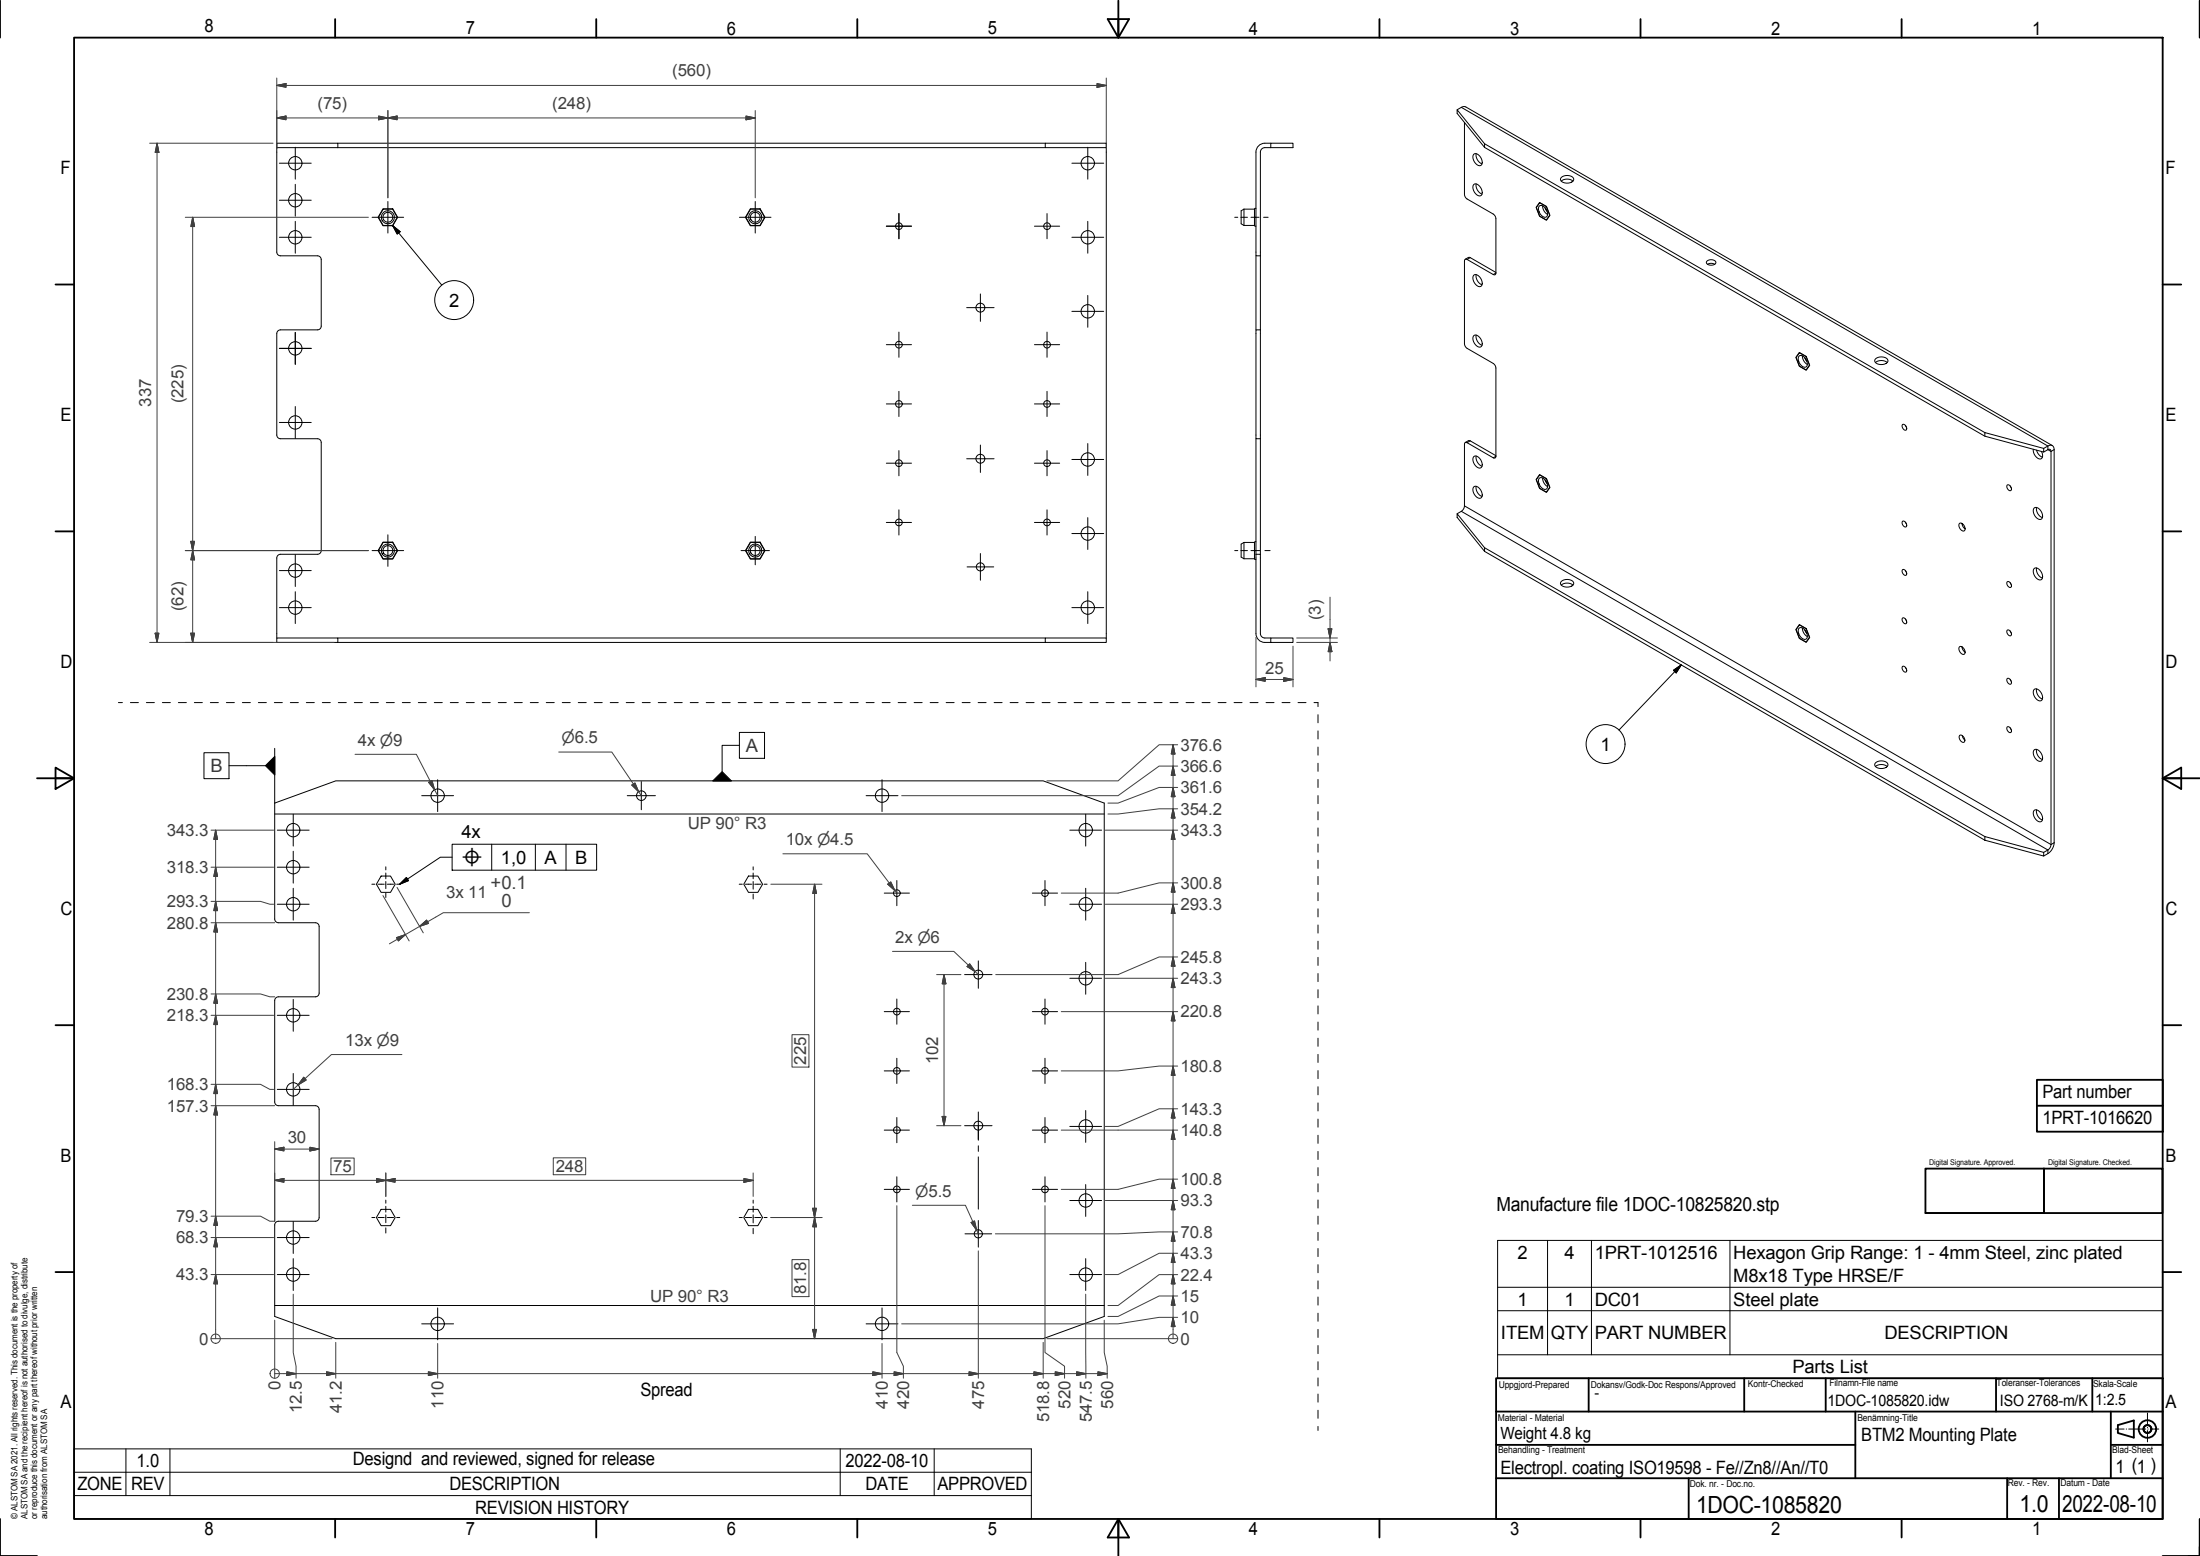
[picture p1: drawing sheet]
<svg xmlns="http://www.w3.org/2000/svg" width="594mm" height="420mm" viewBox="0 0 594 420" stroke-linecap="round" stroke-linejoin="round" font-family="sans-serif">
<!-- layer: Visible Edges(Bombardier_ISO) -->
<g fill="none" stroke="#000" stroke-width=".27">
<path d="M74.7 39.9v28.2a1 1 0 0 0 1 1h10a1 1 0 0 1 1 1v18a1 1 0 0 1-1 1h-10a1 1 0 0 0-1 1v27.4a1 1 0 0 0 1 1h10a1 1 0 0 1 1 1v29.2a1 1 0 0 1-1 1h-10a1 1 0 0 0-1 1v21.6M74.7 39.9v-1.2h16.5v1.2M74.7 39.9h207.6M91.2 38.7h191.1M282.3 38.7h16.4v1.2h-16.4zM298.7 39.9v132.4M343.2 38.7a3.5 3.5 0 0 0-3.5 .9l-.5 1.5v28h1.1M343.2 39.9v-1.2h6v1.2h-7.6a1.2 1.2 0 0 0-1.3 1.2v28M393.5 29.6a2.74 2.74 0 0 1 2.1-.8l158.6 91.5M393.5 29.6l7.4 9.2v1l-7.4-9.2zM395.5 33.1v19.7l.7 .9 7 4.1 .5 .5 .2 .7v15l-.2 .2-.5-.1-7-4-.5-.1-.2 .5v22.7l.7 .9 7 4 .7 .9v24.2l-.2 .5-.5-.1-7-4.1h-.5l-.2 .2v16.9l-.2 .7a2.94 2.94 0 0 1-1.8 1.4M400.9 39.8l135.1 78"/>
<path d="M400.9 38.8l135.1 78M103.4 56.4h2.7l1.3 2.3-1.3 2.3h-2.7l-1.3-2.3zM103.5 56.5h2.5l1.3 2.2-1.3 2.2h-2.5l-1.3-2.2zM202.6 56.4h2.7l1.3 2.3-1.3 2.3h-2.7l-1.3-2.3zM202.7 56.5h2.5l1.3 2.2-1.3 2.2h-2.5l-1.3-2.2zM335.9 56.5l-.7 .4v3.5l.7 .5M335.9 56.5v4.4M335.9 56.5h2.9M338.8 56.5v2.2M339.2 58.7h-.4v2.2M339.2 56.3h-.3l-.1 .2M397.9 49.9a1.31 1.31 0 0 1 1.9 .8l.3 .4a1.02 1.02 0 0 1 .2 1.2 1.02 1.02 0 0 1-1.1 .5 2.39 2.39 0 0 1-1.3-2.9z"/>
<path d="M397.9 41.7a1.31 1.31 0 0 1 1.9 .8l.3 .4a1.02 1.02 0 0 1 .2 1.2 1.02 1.02 0 0 1-1.1 .6 2.41 2.41 0 0 1-1.3-3zM398.6 41.5a2.57 2.57 0 0 0 1.6 2.7M398.6 49.7a2.57 2.57 0 0 0 1.6 2.7M415.7 55.6a1.95 1.95 0 0 1 2.2 2.1 .81 .81 0 0 1-.4 .9 .81 .81 0 0 1-1-.2l-.9-1.2a1.43 1.43 0 0 1 .1-1.6zM415.7 54.7l1.9 1 .9 2.5-.9 1.3-1.9-1.1-.9-2.4zM415.8 54.8l1.8 1 .9 2.3-.9 1.3-1.8-1-.9-2.4zM416.6 55.6l.3 1.3 1 1M417.2 56.1l.6 1M417.3 56.2l.5 .8M421.6 48.9a2.56 2.56 0 0 1 3.2 0M421.6 47.9a2.31 2.31 0 0 1 3.4 .4 2.06 2.06 0 0 1-3.3 .7 .69 .69 0 0 1-.1-1.1zM335.9 60.9h2.9"/>
<path d="M338.8 60.9l.4 .2M339.2 69.1v20M340.3 69.1v20M395.7 70l.8-.5 .5 .1 6.9 4M397.9 74.4a1.31 1.31 0 0 1 1.9 .7l.3 .5a1.02 1.02 0 0 1 .2 1.2 1.02 1.02 0 0 1-1.1 .5 2.41 2.41 0 0 1-1.3-2.9zM398.6 74.2a2.57 2.57 0 0 0 1.6 2.7M460.9 70.6a1.53 1.53 0 0 1 2.5 .3 1.5 1.5 0 0 1-2.6-.1zM461.1 71.4l.7-.3 1.3 .3M340.3 89.1h-1.1v29.4h1.1M340.3 89.1v29.4M397.9 90.7a1.31 1.31 0 0 1 1.9 .8l.3 .4a1.02 1.02 0 0 1 .2 1.2 1.02 1.02 0 0 1-1.1 .6 2.41 2.41 0 0 1-1.3-3zM398.6 90.5a2.57 2.57 0 0 0 1.6 2.7"/>
<path d="M485.8 96.1a1.93 1.93 0 0 1 2.3 2.1 .81 .81 0 0 1-.5 .9 .81 .81 0 0 1-1-.2l-.9-1.2a1.46 1.46 0 0 1 .1-1.6zM485.9 95.2l1.8 1 1 2.4-1 1.4-1.8-1.1-1-2.4zM485.9 95.3l1.8 1 .9 2.3-.9 1.3-1.8-1.1-.9-2.3zM486.7 96.1l.4 1.3 1 1M487.4 96.6l.5 1M487.4 96.7l.5 .8M506.4 96.9a2.3 2.3 0 0 1 3.4 .4 2.06 2.06 0 0 1-3.2 .7 .71 .71 0 0 1-.2-1.1zM506.4 97.9a2.56 2.56 0 0 1 3.2 0M339.2 118.5v31.2M340.3 118.5v31.2M395.7 119.5l.8-.5h.5l6.9 4M513.7 114.6a.99 .99 0 0 1 1 .5 .99 .99 0 0 1 0 1.1 1.08 1.08 0 0 1-1-1.6z"/>
<path d="M514.5 114.9l.3 .5M536 116.8l15.9 4.3v1l-15.9-4.3zM393.5 138.7l7.4 9.2v1l-7.4-9.2zM397.9 131.5a1.31 1.31 0 0 1 1.9 .8l.3 .4a1.02 1.02 0 0 1 .2 1.2 1.02 1.02 0 0 1-1.1 .6 2.39 2.39 0 0 1-1.3-3zM397.9 123.3a1.31 1.31 0 0 1 1.9 .8l.3 .5a1.02 1.02 0 0 1 .2 1.2 1.02 1.02 0 0 1-1.1 .5 2.41 2.41 0 0 1-1.3-3zM398.6 123.1a2.57 2.57 0 0 0 1.6 2.8M398.6 131.3a2.57 2.57 0 0 0 1.6 2.8M415.7 129.1a1.95 1.95 0 0 1 2.2 2.1 .81 .81 0 0 1-.4 .9 .81 .81 0 0 1-1-.2l-.9-1.2a1.41 1.41 0 0 1 .1-1.6zM415.7 128.2l1.9 1 .9 2.4-.9 1.4-1.9-1.1-.9-2.4zM415.8 128.2l1.8 1.1 .9 2.3-.9 1.3-1.8-1.1-.9-2.3zM416.6 129.1l.3 1.3 1 1M417.2 129.6l.6 1"/>
<path d="M417.3 129.7l.5 .8M542 131a.99 .99 0 0 1 1 .4 .99 .99 0 0 1 0 1.1 1.08 1.08 0 0 1-1-1.5zM542.8 131.2l.3 .5M549.1 121.3a2.43 2.43 0 0 0 1.9 2.7 1.29 1.29 0 0 0 .3-2.1M549.2 137.2a1.31 1.31 0 0 1 1.9 .8l.3 .5a1.02 1.02 0 0 1 .2 1.2 1.02 1.02 0 0 1-1.1 .5 2.39 2.39 0 0 1-1.3-3zM549.9 121.5l.7 1.3 .9 .6M549.9 137a2.57 2.57 0 0 0 1.6 2.8M551.9 121.1a2.63 2.63 0 0 1 2.2-.9 1.13 1.13 0 0 1 .6 1.2v106.2a4.1 4.1 0 0 1-2.8 3.6M551.9 122.1l1.1-.7a.52 .52 0 0 1 .6 0 .52 .52 0 0 1 .2 .5v106.1l-.1 .7a2.89 2.89 0 0 1-1.8 1.5M103.4 146.4h2.7l1.3 2.3-1.3 2.3h-2.7l-1.3-2.3zM103.5 146.5h2.5l1.3 2.2-1.3 2.2h-2.5l-1.3-2.2zM202.6 146.4h2.7l1.3 2.3-1.3 2.3h-2.7l-1.3-2.3z"/>
<path d="M202.7 146.5h2.5l1.3 2.2-1.3 2.2h-2.5l-1.3-2.2zM335.9 146.5l-.7 .4v3.5l.7 .5M335.9 146.5v4.4M335.9 146.5h2.9M335.9 150.9h2.9M338.8 150.9l.4 .2M338.8 146.5v2.2M339.2 149.7h1.1v21.4a1.2 1.2 0 0 0 1.3 1.2h1.6M339.2 149.7v21.4a2.4 2.4 0 0 0 2.4 2.4h1.6M339.2 148.7h-.4v2.2M339.2 146.3h-.3l-.1 .2M400.9 147.9l135.1 78"/>
<path d="M400.9 148.9l135.1 78M421.6 158a2.6 2.6 0 0 1 3.2 0M421.6 157a2.31 2.31 0 0 1 3.4 .4 2.06 2.06 0 0 1-3.3 .7 .69 .69 0 0 1-.1-1.1zM513.7 140.8a.99 .99 0 0 1 1 .4 .99 .99 0 0 1 0 1.1 1.08 1.08 0 0 1-1-1.5zM513.7 153.8a.98 .98 0 0 1 1 .5 .98 .98 0 0 1 0 1.1 1.08 1.08 0 0 1-1-1.6zM514.5 141l.3 .5M514.5 154.1l.3 .5M529.8 141.3l.4 1 .5 .5-.2 .5a1.36 1.36 0 0 1-1.3-2 1.32 1.32 0 0 1 1.5 1.5M542 157.1a.99 .99 0 0 1 1 .5 .99 .99 0 0 1 0 1l-.5-.1-.5-.5zM542.8 157.3l.3 .5M549.2 153.6a1.31 1.31 0 0 1 1.9 .7l.3 .5a1.02 1.02 0 0 1 .2 1.2 1.02 1.02 0 0 1-1.1 .5 2.39 2.39 0 0 1-1.3-2.9zM549.9 153.4a2.57 2.57 0 0 0 1.6 2.7"/>
<path d="M74.7 172.3h16.5v1.2h-16.5zM91.2 172.3h191.1M91.2 173.5h191.1M282.3 172.3h16.4v1.2h-16.4zM343.2 172.3h6v1.2h-6zM485.8 169.6a1.94 1.94 0 0 1 2.3 2.1 .8 .8 0 0 1-.5 .9 .8 .8 0 0 1-1-.2l-.9-1.2a1.46 1.46 0 0 1 .1-1.6zM485.9 168.7l1.8 1 1 2.4-1 1.4-1.8-1.1-1-2.4zM485.9 168.7l1.8 1.1 .9 2.3-.9 1.3-1.8-1.1-.9-2.3zM486.7 169.6l.4 1.3 1 1M487.4 170.1l.5 1M487.4 170.2l.5 .8M513.7 166.9a.98 .98 0 0 1 1 .5 .98 .98 0 0 1 0 1 1.08 1.08 0 0 1-1-1.5z"/>
<path d="M513.7 180a.99 .99 0 0 1 1 .4 .99 .99 0 0 1 0 1.1 1.08 1.08 0 0 1-1-1.5zM514.5 167.1l.3 .5M529.8 174.6l.2 .7 .7 .8-.2 .5a1.36 1.36 0 0 1-1.3-2 1.32 1.32 0 0 1 1.5 1.5M542 170.2a.98 .98 0 0 1 1 .4 .98 .98 0 0 1 0 1.1 1.08 1.08 0 0 1-1-1.5zM542.8 170.4l.3 .5M514.5 180.2l.3 .5M529.1 198.6a1.18 1.18 0 0 1 1.3 .5 1.18 1.18 0 0 1 0 1.3 1.3 1.3 0 0 1-1.3-1.8zM529.9 198.6l.2 .7 .5 .5M542 183.2a.98 .98 0 0 1 1 .5 .98 .98 0 0 1 0 1.1l-.5-.2-.5-.5zM542 196.3a.99 .99 0 0 1 1 .4 .99 .99 0 0 1 0 1.1 1.08 1.08 0 0 1-1-1.5zM542.8 183.5l.3 .5M542.8 196.5l.3 .5"/>
<path d="M549.2 186.2a1.31 1.31 0 0 1 1.9 .8l.3 .5a1.02 1.02 0 0 1 .2 1.2 1.02 1.02 0 0 1-1.1 .5 2.39 2.39 0 0 1-1.3-3zM549.9 186a2.57 2.57 0 0 0 1.6 2.8M74.2 216.9l16.5-6h191l16.5 6v138.6l-16.5 6h-191l-16.5-6v-24.7a1 1 0 0 1 1-1h10a1 1 0 0 0 1-1v-29.2a1 1 0 0 0-1-1h-10a1 1 0 0 1-1-1v-27.4a1 1 0 0 1 1-1h10a1 1 0 0 0 1-1v-18a1 1 0 0 0-1-1h-10a1 1 0 0 1-1-1zM506.4 206a2.3 2.3 0 0 1 3.4 .4 2.06 2.06 0 0 1-3.2 .7 .71 .71 0 0 1-.2-1.1zM506.4 207a2.6 2.6 0 0 1 3.2 0M549.2 218.9a1.33 1.33 0 0 1 1.9 .8l.3 .4a1.02 1.02 0 0 1 .2 1.2 1.02 1.02 0 0 1-1.1 .5 2.4 2.4 0 0 1-1.3-2.9zM549.2 202.6a1.31 1.31 0 0 1 1.9 .7l.3 .5a1.02 1.02 0 0 1 .2 1.2 1.02 1.02 0 0 1-1.1 .5 2.39 2.39 0 0 1-1.3-2.9zM549.9 202.3a2.57 2.57 0 0 0 1.6 2.8M549.9 218.7a2.57 2.57 0 0 0 1.6 2.7M102.9 236.6h2.6l1.2 2.2-1.2 2.2h-2.6l-1.3-2.2zM202.1 236.6h2.5l1.3 2.2-1.3 2.2h-2.5l-1.3-2.2zM536 225.9l15.9 4.3v1l-15.9-4.3z"/>
<path d="M102.9 326.6h2.6l1.2 2.2-1.2 2.2h-2.6l-1.3-2.2zM202.1 326.6h2.5l1.3 2.2-1.3 2.2h-2.5l-1.3-2.2z"/>
<circle cx="79.7" cy="44.1" r="1.8"/>
<circle cx="79.7" cy="54.1" r="1.8"/>
<circle cx="104.7" cy="58.7" r="1.76"/>
<circle cx="104.7" cy="58.7" r="1.33"/>
<circle cx="203.9" cy="58.7" r="1.76"/>
<circle cx="203.9" cy="58.7" r="1.33"/>
<circle cx="293.7" cy="44.1" r="1.8"/>
<circle cx="79.7" cy="64.1" r="1.8"/>
<circle cx="242.7" cy="61.1" r=".9"/>
<circle cx="282.7" cy="61.1" r=".9"/>
<circle cx="293.7" cy="64.1" r="1.8"/>
<circle cx="79.7" cy="94.1" r="1.8"/>
<circle cx="242.7" cy="93.1" r=".9"/>
<circle cx="264.7" cy="83.1" r="1.2"/>
<circle cx="282.7" cy="93.1" r=".9"/>
<circle cx="293.7" cy="84.1" r="1.8"/>
<circle cx="79.7" cy="114.1" r="1.8"/>
<circle cx="242.7" cy="109.1" r=".9"/>
<circle cx="282.7" cy="109.1" r=".9"/>
<circle cx="242.7" cy="125.1" r=".9"/>
<circle cx="264.7" cy="123.9" r="1.2"/>
<circle cx="282.7" cy="125.1" r=".9"/>
<circle cx="293.7" cy="124.1" r="1.8"/>
<circle cx="79.7" cy="154.1" r="1.8"/>
<circle cx="104.7" cy="148.7" r="1.76"/>
<circle cx="104.7" cy="148.7" r="1.33"/>
<circle cx="203.9" cy="148.7" r="1.76"/>
<circle cx="203.9" cy="148.7" r="1.33"/>
<circle cx="242.7" cy="141.1" r=".9"/>
<circle cx="264.7" cy="153.1" r="1.1"/>
<circle cx="282.7" cy="141.1" r=".9"/>
<circle cx="293.7" cy="144.1" r="1.8"/>
<circle cx="79.7" cy="164.1" r="1.8"/>
<circle cx="293.7" cy="164.1" r="1.8"/>
<circle cx="118.2" cy="214.8" r="1.8"/>
<circle cx="173.2" cy="214.8" r="1.3"/>
<circle cx="238.2" cy="214.8" r="1.8"/>
<circle cx="79.2" cy="234.2" r="1.8"/>
<circle cx="79.2" cy="224.2" r="1.8"/>
<circle cx="293.2" cy="224.2" r="1.8"/>
<circle cx="79.2" cy="244.2" r="1.8"/>
<circle cx="242.2" cy="241.2" r=".9"/>
<circle cx="282.2" cy="241.2" r=".9"/>
<circle cx="293.2" cy="244.2" r="1.8"/>
<circle cx="79.2" cy="274.2" r="1.8"/>
<circle cx="242.2" cy="273.2" r=".9"/>
<circle cx="264.2" cy="263.2" r="1.2"/>
<circle cx="282.2" cy="273.2" r=".9"/>
<circle cx="293.2" cy="264.2" r="1.8"/>
<circle cx="79.2" cy="294.2" r="1.8"/>
<circle cx="242.2" cy="289.2" r=".9"/>
<circle cx="282.2" cy="289.2" r=".9"/>
<circle cx="242.2" cy="305.2" r=".9"/>
<circle cx="264.2" cy="304" r="1.2"/>
<circle cx="282.2" cy="305.2" r=".9"/>
<circle cx="293.2" cy="304.2" r="1.8"/>
<circle cx="79.2" cy="334.2" r="1.8"/>
<circle cx="242.2" cy="321.2" r=".9"/>
<circle cx="264.2" cy="333.2" r="1.1"/>
<circle cx="282.2" cy="321.2" r=".9"/>
<circle cx="293.2" cy="324.2" r="1.8"/>
<circle cx="79.2" cy="344.2" r="1.8"/>
<circle cx="118.2" cy="357.5" r="1.8"/>
<circle cx="238.2" cy="357.5" r="1.8"/>
<circle cx="293.2" cy="344.2" r="1.8"/>
</g>
<!-- layer: Visible Tangent Edges(Bombardier_ISO) -->
<path d="M394.6 29l158.4 91.4v1l.8 .5 .9-.5M397 69.6l-.8 .5M403.9 73.7l-.7 .4M397 119l-.8 .5M394.6 138.1l158.4 91.4v1M395.5 136.6l158.3 91.4 .9-.4M403.9 123.2l-.7 .4" fill="none" stroke="#000" stroke-width=".27"/>
<!-- layer: Sheet Metal Bend Centerlines(Bombardier_ISO) -->
<path d="M74.2 219.8h224M74.2 352.5h224" fill="none" stroke="#000" stroke-width=".27"/>
<!-- layer: Symbols(Bombardier_ISO) -->
<g fill="none" stroke="#000" stroke-width=".27">
<path d="M106.1 61l1.9 1.6-.7 .6zM106.1 61l13.2 16M454 179.5l-16.8 17.6M199.7 197.8h6.7v7h-6.7zM451.9 181l2.1-1.5-1.4 2.2zM55.1 203.3h6.7v7h-6.7zM61.8 206.8h9.9M74.2 202.1v14.8M199.7 201.3h-4.7v7.1M107.9 238.8l1.9-1.8 .5 .8zM122.1 231.5h-3.2l-11 7.3M122.1 228h39v7h-39z"/>
<path d="M132.8 228v7M144.6 228v7M152.8 228v7M417.9 334.9v30.9M429.7 334.9v30.9M467.1 334.9v30.9M404.4 353.9h179.6v-19h-179.6v30.9M404.4 347.6h179.6M584 353.9v11.9h-179.6M404.4 365.8v6.4h179.6v-6.4M20 397.5v6.3h258.5M34 391.2v12.6"/>
<path d="M45.9 391.2v12.6M226.9 391.2v12.6M252.3 391.2v12.6M278.5 397.5h-258.5v-6.3h258.5v12.6M20 403.8v6.4h258.5v-6.4"/>
<circle cx="122.6" cy="81" r="5.3"/>
<circle cx="433.6" cy="200.9" r="5.3"/>
</g>
<!-- layer: Sketch Geometry(Bombardier_ISO) -->
<g fill="none" stroke="#000" stroke-width=".5">
<path d="M0 .2v10M20 10.2h564v400h-564zM90.5 5.2v5M161 5.2v5M231.5 5.2v5M302 .2v10l2.9-5h-5.8l2.9 5v-5M372.5 5.2v5M443 5.2v5M513.5 5.2v5M594 .2v10M15 76.8h5M584 76.8h5"/>
<path d="M15 143.5h5M584 143.5h5M10 210.2h10M15 207.3l5 2.9-5 2.8zM589 210.2h-5l5-2.9v5.7l-5-2.8h10M15 276.8h5M584 276.8h5M550 291.6h34v14h-34zM550 298.6h34M519.9 315.6h32v12h-32zM551.9 315.6h32v12h-32zM519.9 327.6h32"/>
<path d="M15 343.5h5M584 343.5h5M404 372.2h180v38h-180zM429 372.2v9M471 372.2v9M493 372.2v9M539 372.2v9M565 372.2v9M404 390.2h97M404 399.2h180M404 381.2h180M456 399.2v11"/>
<path d="M501 381.2v18M542 399.2v11M556 399.2v11M570 390.2h14M570 381.2v18M571.9 384.8l4.3-1.2v4.6l-4.3-1.3zM0 410.2v10h10M90.5 410.2v5M161 410.2v5M231.5 410.2v5M302 415.2v-5l2.9 5h-5.8l2.9-5v10M372.5 410.2v5"/>
<path d="M443 410.2v5M513.5 410.2v5M594 417.7v2.5h-3M594 410.2v10h-10"/>
<circle cx="579.9" cy="385.9" r="2.37"/>
<circle cx="579.9" cy="385.9" r="1.06"/>
</g>
<!-- layer: Centerline(Bombardier_ISO) -->
<g fill="none" stroke="#000" stroke-width=".27">
<path d="M333.4 58.7h.8M335.1 58.7h1.8M337.8 58.7h2.2M341.2 58.7h1.2M333.4 148.7h.8M335.1 148.7h1.8M337.8 148.7h2.4M341.6 148.7h1.4M100.4 238.8h.8M102.1 238.8h1.7M104.2 234.1v.8M104.2 235.7v1.6"/>
<path d="M104.2 238v2M104.6 238.8h1.7M107.1 238.8h.8M199.6 238.8h.8M201.3 238.8h1.7M203.4 234.1v.8M203.4 235.7v1.6M203.4 238v2.1M203.8 238.8h1.7M206.3 238.8h.8M104.2 241.2v1.1M203.4 241.4v1.3"/>
<path d="M100.4 328.8h.8M102.1 328.8h1.7M104.2 324.1v.8M104.2 325.7v1.6M104.2 328v2.2M104.2 331.6v1.4M104.6 328.8h1.7M107.1 328.8h.8M199.6 328.8h.8M201.3 328.8h1.7M203.4 324.1v.8M203.4 325.7v1.6"/>
<path d="M203.4 328v2.2M203.4 331.7v1.4M203.8 328.8h1.7M206.3 328.8h.8M571.3 385.9h2.3M574.2 385.9h.1M574.8 385.9h4.6M579.9 381.6v3M579.9 385.4v.1M579.9 386.3v3M580 385.9h.1M580.7 385.9h2.3"/>
</g>
<!-- layer: Sketch Geometry(Bombardier_ISO) -->
<g fill="none" stroke="#000" stroke-width=".27">
<path d="M32 189.7h1.1M35.2 189.7h2.2M39.5 189.7h2.2M43.8 189.7h2.2M48.2 189.7h2.1M52.5 189.7h2.1M56.8 189.7h2.2M61.1 189.7h2.2M65.4 189.7h2.2M69.8 189.7h2.1M74.1 189.7h2.1M78.4 189.7h2.2"/>
<path d="M82.7 189.7h2.2M87 189.7h2.2M91.4 189.7h2.1M95.7 189.7h2.1M100 189.7h2.2M104.3 189.7h2.2M108.6 189.7h2.2M113 189.7h2.1M117.3 189.7h2.1M121.6 189.7h2.2M125.9 189.7h2.2M130.2 189.7h2.2"/>
<path d="M134.5 189.7h2.2M138.9 189.7h2.1M143.2 189.7h2.2M147.5 189.7h2.2M151.8 189.7h2.2M156.1 189.7h2.2M160.5 189.7h2.1M164.8 189.7h2.1M169.1 189.7h2.2M173.4 189.7h2.2M177.7 189.7h2.2M182.1 189.7h2.1"/>
<path d="M186.4 189.7h2.1M190.7 189.7h2.2M195 189.7h2.2M199.3 189.7h2.2M203.7 189.7h2.1M208 189.7h2.1M212.3 189.7h2.2M216.6 189.7h2.2M220.9 189.7h2.2M225.3 189.7h2.1M229.6 189.7h2.1M233.9 189.7h2.2"/>
<path d="M238.2 189.7h2.2M242.5 189.7h2.2M246.8 189.7h2.2M251.2 189.7h2.1M255.5 189.7h2.2M259.8 189.7h2.2M264.1 189.7h2.2M268.4 189.7h2.2M272.8 189.7h2.1M277.1 189.7h2.1M281.4 189.7h2.2M285.7 189.7h2.2"/>
<path d="M290 189.7h2.2M294.4 189.7h2.1M298.7 189.7h2.1M303 189.7h2.2M307.3 189.7h2.2M311.6 189.7h2.2M316 189.7h2.1M320.3 189.7h2.1M324.6 189.7h2.2M328.9 189.7h2.2M333.2 189.7h2.2M337.6 189.7h2.1"/>
<path d="M341.9 189.7h2.1M346.2 189.7h2.2M350.5 189.7h2.2M354.8 189.7h1.1v1.1M355.9 193v2.2M355.9 197.4v2.1M355.9 201.7v2.2M355.9 206.1v2.2M355.9 210.5v2.2M355.9 214.8v2.2M355.9 219.2v2.2M355.9 223.6v2.2"/>
<path d="M355.9 227.9v2.2M355.9 232.3v2.2M355.9 236.7v2.2M355.9 241v2.2M355.9 245.4v2.2M355.9 249.8v2.2M355.9 254.1v2.2M355.9 258.5v2.2M355.9 262.9v2.2M355.9 267.2v2.2M355.9 271.6v2.2M355.9 276v2.2"/>
<path d="M355.9 280.3v2.2M355.9 284.7v2.2M355.9 289.1v2.2M355.9 293.4v2.2M355.9 297.8v2.2M355.9 302.2v2.2M355.9 306.5v2.2M355.9 310.9v2.2M355.9 315.3v2.2M355.9 319.6v2.2M355.9 324v2.2M355.9 328.4v2.2"/>
<path d="M355.9 332.8v2.1M355.9 337.1v2.2M355.9 341.5v2.2M355.9 345.9v2.1M355.9 350.2v2.2M355.9 354.6v2.2M355.9 359v2.1M355.9 363.3v2.2M355.9 367.7v2.2M355.9 372.1v2.1M355.9 376.4v2.2M355.9 380.8v2.2"/>
<path d="M355.9 385.2v1.1"/>
</g>
<!-- layer: Center Mark(Bombardier_ISO) -->
<g fill="none" stroke="#000" stroke-width=".27">
<path d="M79.7 39.8v8.6M293.7 39.8v8.6M75.4 44.1h8.6M75.4 54.1h8.6M79.7 49.8v8.6M79.7 59.8v8.6M100.5 58.7h8.5M104.7 54.4v8.5M199.7 58.7h8.5M203.9 54.4v8.5M242.7 57.7v6.8M282.7 57.7v6.8"/>
<path d="M289.4 44.1h8.6M293.7 59.8v8.6M75.4 64.1h8.6M239.3 61.1h6.8M264.7 79.4v7.4M279.3 61.1h6.8M289.4 64.1h8.6M293.7 79.8v8.6M75.4 94.1h8.6M79.7 89.8v8.6M239.3 93.1h6.8M242.7 89.7v6.8"/>
<path d="M261 83.1h7.4M279.3 93.1h6.8M282.7 89.7v6.8M289.4 84.1h8.6M75.4 114.1h8.6M79.7 109.8v8.6M239.3 109.1h6.8M242.7 105.7v6.8M279.3 109.1h6.8M282.7 105.7v6.8M293.7 119.8v8.6M239.3 125.1h6.8"/>
<path d="M242.7 121.7v6.8M242.7 137.7v6.8M261 123.9h7.4M264.7 120.2v7.4M279.3 125.1h6.8M282.7 137.7v6.8M282.7 121.7v6.8M289.4 124.1h8.6M293.7 139.8v8.6M75.4 154.1h8.6M79.7 149.8v8.6M79.7 159.8v8.6"/>
<path d="M100.5 148.7h8.5M104.7 144.4v8.5M200.1 148.7h7.7M203.9 144.8v7.7M239.3 141.1h6.8M261.1 153.1h7.2M264.7 149.5v7.2M279.3 141.1h6.8M289.4 144.1h8.6M293.7 159.8v8.6M75.4 164.1h8.6M289.4 164.1h8.6"/>
<path d="M79.2 219.9v8.6M113.9 214.9h8.6M118.2 210.5v8.6M169.4 214.9h7.6M173.2 211.1v7.6M233.9 214.9h8.6M238.2 210.5v8.6M293.2 219.9v8.6M74.9 224.2h8.6M74.9 234.2h8.6M79.2 229.9v8.6M79.2 239.9v8.6"/>
<path d="M242.2 237.8v6.8M282.2 237.8v6.8M288.9 224.2h8.6M293.2 239.9v8.6M74.9 244.2h8.6M238.8 241.2h6.8M264.2 259.5v7.4M278.8 241.2h6.8M288.9 244.2h8.6M293.2 259.9v8.6M74.9 274.2h8.6M79.2 269.9v8.6"/>
<path d="M238.8 273.2h6.8M242.2 269.8v6.8M260.5 263.2h7.4M278.8 273.2h6.8M282.2 269.8v6.8M288.9 264.2h8.6M74.9 294.2h8.6M79.2 289.9v8.6M238.8 289.2h6.8M242.2 285.8v6.8M278.8 289.2h6.8M282.2 285.8v6.8"/>
<path d="M293.2 299.9v8.6M238.8 305.2h6.8M242.2 301.8v6.8M242.2 317.8v6.8M260.5 304h7.4M264.2 300.3v7.4M264.2 304v3.9M264.2 309.4v1.5M264.2 312.4v14.1M278.8 305.2h6.8M282.2 301.8v6.8M282.2 317.8v6.8"/>
<path d="M288.9 304.2h8.6M293.2 319.9v8.6M74.9 334.2h8.6M79.2 329.9v8.6M79.2 339.9v8.6M238.8 321.2h6.8M260.6 333.2h7.2M264.2 329.6v7.2M278.8 321.2h6.8M288.9 324.2h8.6M293.2 339.9v8.6M74.9 344.2h8.6"/>
<path d="M113.9 357.5h8.6M118.2 353.2v8.6M233.9 357.5h8.6M238.2 353.2v8.6M288.9 344.2h8.6"/>
</g>
<!-- layer: Dimensions(Bombardier_ISO) -->
<g fill="none" stroke="#3f3f3f" stroke-width=".27">
<path d="M40.4 38.7h33.3M42.4 38.7l.5 2.5h-1zM42.4 38.7v134.8M74.7 31.8l2.5-.5v1zM74.7 23.1l2.5-.5v1zM74.7 31.8h129.2M74.7 21.1v19M74.7 23.1h224M102.2 31.3l2.5 .5-2.5 .5zM104.7 31.8l2.5-.5v1zM104.7 29.8v23.6M201.4 31.3l2.5 .5-2.5 .5z"/>
<path d="M203.9 29.8v23.6M296.2 22.6l2.5 .5-2.5 .5zM298.7 21.1v19M50 58.7h49.5M52 58.7l.5 2.5h-1zM52 58.7v114.8M50 148.7h49.5M51.5 146.2h1l-.5 2.5zM52 148.7l.5 2.5h-1zM40.4 173.5h49.8M41.9 171h1l-.5 2.5zM51.5 171h1l-.5 2.5z"/>
<path d="M339.2 172.1v13.4M349.2 174.5v11M350.1 173.5h11.1M350.1 172.3h11.1M358.6 169.8h1.1l-.5 2.5zM359.2 173.5l.5 2.5h-1.1zM359.2 161.2v17.3M339.2 183.5l2.5-.5v1zM339.2 183.5h10M346.7 183l2.5 .5-2.5 .5zM95.9 203.7h16.5l5.8 11.2M115.8 211.3l.9-.5 .7 2.5z"/>
<path d="M150.9 203.1h14.3l8 11.8M170.6 212l.9-.6 1 2.4zM316.8 218.4l.5 2.5h-1zM316.8 212.6l.5 2.5h-1zM316.8 206.9l.5 2.5h-1zM316.8 201.1l.5 2.5h-1zM316.8 201.1v160.4M318 218.4h-5l-11.1 1.4h-2.7M318 212.6h-5l-11.1 4.3h-2.7M318 206.9h-5l-11.1 8h-58.4M318 201.1h-5l-11.1 9.8h-19.2M57 234.2h16.9"/>
<path d="M57 224.2h16.9M58.2 234.2l.5 2.5h-1zM58.2 224.2l.5 2.5h-1zM58.2 224.2v137.3M107.2 239.6l7.1 12.3M208.2 238.8h13.8M211.4 230.5h22.8l8 10.7M220 238.8l.5 2.5h-1zM220 238.8v122.7M239.7 238.7l.8-.6 1.1 2.3zM298.5 224.2h19.5M316.8 238.4l.5 2.5h-1z"/>
<path d="M316.8 224.2l.5 2.5h-1zM318 238.4h-5l-11.1 2.8h-8.6M57 249.2h17.2M57 243.4h13.3l2.6 .8h1M58.2 249.2l.5 2.5h-1zM58.2 243.4l.5 2.5h-1zM103.4 241.8l7.1 12.3M107.1 253.2l2.4-.8-1.9 1.6zM113.3 250.2l1.9-1.7 .5 .8zM142.9 246.5h-23.2l-14.5 8.4M241 256.9h16.6l6.6 6.3M286.6 241.2h6.5"/>
<path d="M298.5 244.2h19.5M316.8 258.4l.5 2.5h-1zM316.8 244.2l.5 2.5h-1zM318 258.4h-5l-11.1 4.8h-8.6M57 274.2h16.9M57 268.4h13.3l2.6 .8h1.3M58.2 274.2l.5 2.5h-1zM58.2 268.4l.5 2.5h-1zM213.9 279.4h4.5v8.7h-4.5zM252.9 263.2h6.6M254.9 263.2l.5 2.5h-1zM254.9 263.2v40.8"/>
<path d="M261.8 260.3l1.5 2-2.1-1.3zM268.9 263.2h24.2M286.6 273.2h31.4M298.5 264.2h19.5M316.8 273.2l.5 2.5h-1zM316.8 264.2l.5 2.5h-1zM57 298.6h17.2M57 292.8h13.3l2.6 1.4h1M58.2 298.6l.5 2.5h-1zM58.2 292.8l.5 2.5h-1zM82 290.9l.7 .7-2.2 1.3zM108.5 284.8h-19l-10.3 9.4"/>
<path d="M316.8 299.4l.5 2.5h-1zM316.8 287.9l.5 2.5h-1zM318 299.4h-5l-11.1 4.8h-3.4M318 287.9h-5l-11.1 1.3h-15.3M74.2 308.3v21.5h-1.3l-2.6-1.4h-13.3M74.2 310.3l2.5-.5v1zM74.2 318.7l2.5-.5v1zM74.2 310.3h12M74.2 318.7h129.2M83.7 309.8l2.5 .5-2.5 .5zM89.4 312.7h6.2v4.5h-6.2zM101.7 318.2l2.5 .5-2.5 .5z"/>
<path d="M104.2 318.7l2.5-.5v1zM104.2 316.7v6.4M149.4 312.6h8.8v4.6h-8.8zM200.9 318.2l2.5 .5-2.5 .5zM203.4 316.7v6.4M252.9 304h6.6M254.4 301.5h1l-.5 2.5zM286.6 305.2h6.5M293.3 305.2h24.7M316.8 318.4l.5 2.5h-1zM316.8 305.2l.5 2.5h-1zM318 318.4h-5l-11.1 2.8h-8.6"/>
<path d="M57 334.2h16.9M58.2 334.2l.5 2.5h-1zM58.2 328.4l.5 2.5h-1zM208.2 328.8h13.8M219.5 326.3h1l-.5 2.5zM220 328.8l.5 2.5h-1zM242.2 325.6v31.8M246.4 325.5h14.3l3.5 7.7M262.2 330.1l1-.4 .5 2.5zM264.2 337.8v34.4M282.2 325.6v39.6l5.3 3.7v3.3M286.6 321.2h6.5"/>
<path d="M298.5 324.2h19.5M316.8 338.4l.5 2.5h-1zM316.8 332.6l.5 2.6h-1zM316.8 324.2l.5 2.5h-1zM318 338.4h-5l-11.1 5.8h-3.4M318 332.6h-5l-11.1 .6h-33.1M57 344.2h16.9M58.2 344.2l.5 2.5h-1zM74.2 356.5v15.7M79.2 349.5v15.7l.7 3.7v3.3M213.9 340.1h4.5v10h-4.5zM219.5 359h1l-.5 2.5z"/>
<path d="M242.2 357.6v7.6l1.7 3.7v3.3M293.2 349.5v22.7M298.2 356.5v8.7l.8 3.7v3.3M316.8 355.7l.5 2.5h-1zM316.8 349.9l.5 2.5h-1zM316.8 344.2l.5 2.5h-1zM318 355.7h-5l-11.1 1.8h-58.4M318 349.9h-5l-11.1 5.6h-2.7M318 344.2h-5l-11.1 8.3h-2.7M57 361.5h32.7M74.2 370.9h224.8M77.4 370.4l2.5 .5-2.5 .5z"/>
<path d="M88.2 370.4l2.5 .5-2.5 .5zM90.7 362.5v9.7M115.7 370.4l2.5 .5-2.5 .5zM118.2 362.8v9.4M235.7 370.4l2.5 .5-2.5 .5zM238.2 362.8v9.4M241.4 370.4l2.5 .5-2.5 .5zM261.7 370.4l2.5 .5-2.5 .5zM279.2 370.4l2.5 .5-2.5 .5zM281.7 362.5v9.7M282.7 361.5h35.3M285 370.4l2.5 .5-2.5 .5z"/>
<path d="M290.7 370.4l2.5 .5-2.5 .5zM296.5 370.4l2.5 .5-2.5 .5z"/>
<circle cx="58.2" cy="361.5" r="1.25"/>
<circle cx="74.2" cy="370.9" r="1.25"/>
<circle cx="316.8" cy="361.5" r="1.25"/>
</g>
<g fill="#3f3f3f" stroke="#3f3f3f" stroke-width=".27">
<path d="M339.2 183.5l2.5-.5z"/>
<path d="M339.2 183.5l2.5-.5v1z"/>
<path d="M346.7 184l2.5-.5z"/>
<path d="M346.7 183l2.5 .5-2.5 .5z"/>
<path d="M77.4 371.4l2.5-.5z"/>
<path d="M77.4 370.4l2.5 .5-2.5 .5z"/>
<path d="M88.2 371.4l2.5-.5z"/>
<path d="M88.2 370.4l2.5 .5-2.5 .5z"/>
<path d="M115.7 371.4l2.5-.5z"/>
<path d="M115.7 370.4l2.5 .5-2.5 .5z"/>
<path d="M235.7 371.4l2.5-.5z"/>
<path d="M235.7 370.4l2.5 .5-2.5 .5z"/>
<path d="M241.4 371.4l2.5-.5z"/>
<path d="M241.4 370.4l2.5 .5-2.5 .5z"/>
<path d="M261.7 371.4l2.5-.5z"/>
<path d="M261.7 370.4l2.5 .5-2.5 .5z"/>
<path d="M279.2 371.4l2.5-.5z"/>
<path d="M279.2 370.4l2.5 .5-2.5 .5z"/>
<path d="M285 371.4l2.5-.5z"/>
<path d="M285 370.4l2.5 .5-2.5 .5z"/>
<path d="M290.7 371.4l2.5-.5z"/>
<path d="M290.7 370.4l2.5 .5-2.5 .5z"/>
<path d="M296.5 371.4l2.5-.5z"/>
<path d="M296.5 370.4l2.5 .5-2.5 .5z"/>
<path d="M316.8 355.7l.5 2.5z"/>
<path d="M316.8 355.7l.5 2.5h-1z"/>
<path d="M316.8 349.9l.5 2.5z"/>
<path d="M316.8 349.9l.5 2.5h-1z"/>
<path d="M316.8 344.2l.5 2.5z"/>
<path d="M316.8 344.2l.5 2.5h-1z"/>
<path d="M316.8 338.4l.5 2.5z"/>
<path d="M316.8 338.4l.5 2.5h-1z"/>
<path d="M316.8 332.6l.5 2.6z"/>
<path d="M316.8 332.6l.5 2.6h-1z"/>
<path d="M316.8 324.2l.5 2.5z"/>
<path d="M316.8 324.2l.5 2.5h-1z"/>
<path d="M316.8 318.4l.5 2.5z"/>
<path d="M316.8 318.4l.5 2.5h-1z"/>
<path d="M316.8 305.2l.5 2.5z"/>
<path d="M316.8 305.2l.5 2.5h-1z"/>
<path d="M316.8 299.4l.5 2.5z"/>
<path d="M316.8 299.4l.5 2.5h-1z"/>
<path d="M316.8 287.9l.5 2.5z"/>
<path d="M316.8 287.9l.5 2.5h-1z"/>
<path d="M316.8 273.2l.5 2.5z"/>
<path d="M316.8 273.2l.5 2.5h-1z"/>
<path d="M316.8 264.2l.5 2.5z"/>
<path d="M316.8 264.2l.5 2.5h-1z"/>
<path d="M316.8 258.4l.5 2.5z"/>
<path d="M316.8 258.4l.5 2.5h-1z"/>
<path d="M316.8 244.2l.5 2.5z"/>
<path d="M316.8 244.2l.5 2.5h-1z"/>
<path d="M316.8 238.4l.5 2.5z"/>
<path d="M316.8 238.4l.5 2.5h-1z"/>
<path d="M316.8 224.2l.5 2.5z"/>
<path d="M316.8 224.2l.5 2.5h-1z"/>
<path d="M316.8 218.4l.5 2.5z"/>
<path d="M316.8 218.4l.5 2.5h-1z"/>
<path d="M316.8 212.6l.5 2.5z"/>
<path d="M316.8 212.6l.5 2.5h-1z"/>
<path d="M316.8 206.9l.5 2.5z"/>
<path d="M316.8 206.9l.5 2.5h-1z"/>
<path d="M316.8 201.1l.5 2.5z"/>
<path d="M316.8 201.1l.5 2.5h-1z"/>
<path d="M239.7 238.7l1.9 1.7z"/>
<path d="M239.7 238.7l.8-.6 1.1 2.3z"/>
<path d="M261.2 261l2.1 1.3z"/>
<path d="M261.8 260.3l1.5 2-2.1-1.3z"/>
<path d="M170.6 212l1.9 1.8z"/>
<path d="M170.6 212l.9-.6 1 2.4z"/>
<path d="M115.8 211.3l1.6 2z"/>
<path d="M115.8 211.3l.9-.5 .7 2.5z"/>
<path d="M82 290.9l-1.5 2z"/>
<path d="M82 290.9l.7 .7-2.2 1.3z"/>
<path d="M254.9 263.2l.5 2.5z"/>
<path d="M254.9 263.2l.5 2.5h-1z"/>
<path d="M254.4 301.5l.5 2.5z"/>
<path d="M254.4 301.5h1l-.5 2.5z"/>
<path d="M58.2 344.2l.5 2.5z"/>
<path d="M58.2 344.2l.5 2.5h-1z"/>
<path d="M58.2 334.2l.5 2.5z"/>
<path d="M58.2 334.2l.5 2.5h-1z"/>
<path d="M58.2 328.4l.5 2.5z"/>
<path d="M58.2 328.4l.5 2.5h-1z"/>
<path d="M58.2 298.6l.5 2.5z"/>
<path d="M58.2 298.6l.5 2.5h-1z"/>
<path d="M58.2 292.8l.5 2.5z"/>
<path d="M58.2 292.8l.5 2.5h-1z"/>
<path d="M58.2 274.2l.5 2.5z"/>
<path d="M58.2 274.2l.5 2.5h-1z"/>
<path d="M58.2 268.4l.5 2.5z"/>
<path d="M58.2 268.4l.5 2.5h-1z"/>
<path d="M58.2 249.2l.5 2.5z"/>
<path d="M58.2 249.2l.5 2.5h-1z"/>
<path d="M58.2 243.4l.5 2.5z"/>
<path d="M58.2 243.4l.5 2.5h-1z"/>
<path d="M58.2 234.2l.5 2.5z"/>
<path d="M58.2 234.2l.5 2.5h-1z"/>
<path d="M58.2 224.2l.5 2.5z"/>
<path d="M58.2 224.2l.5 2.5h-1z"/>
<path d="M74.2 310.3l2.5-.5z"/>
<path d="M74.2 310.3l2.5-.5v1z"/>
<path d="M83.7 310.8l2.5-.5z"/>
<path d="M83.7 309.8l2.5 .5-2.5 .5z"/>
<path d="M42.4 38.7l.5 2.5z"/>
<path d="M42.4 38.7l.5 2.5h-1z"/>
<path d="M41.9 171l.5 2.5z"/>
<path d="M41.9 171h1l-.5 2.5z"/>
<path d="M359.2 173.5l.5 2.5z"/>
<path d="M359.2 173.5l.5 2.5h-1.1z"/>
<path d="M358.6 169.8l.6 2.5z"/>
<path d="M358.6 169.8h1.1l-.5 2.5z"/>
<path d="M104.7 31.8l2.5-.5z"/>
<path d="M104.7 31.8l2.5-.5v1z"/>
<path d="M201.4 32.3l2.5-.5z"/>
<path d="M201.4 31.3l2.5 .5-2.5 .5z"/>
<path d="M51.5 146.2l.5 2.5z"/>
<path d="M51.5 146.2h1l-.5 2.5z"/>
<path d="M52 58.7l.5 2.5z"/>
<path d="M52 58.7l.5 2.5h-1z"/>
<path d="M52 148.7l.5 2.5z"/>
<path d="M52 148.7l.5 2.5h-1z"/>
<path d="M51.5 171l.5 2.5z"/>
<path d="M51.5 171h1l-.5 2.5z"/>
<path d="M102.2 32.3l2.5-.5z"/>
<path d="M102.2 31.3l2.5 .5-2.5 .5z"/>
<path d="M74.7 31.8l2.5-.5z"/>
<path d="M74.7 31.8l2.5-.5v1z"/>
<path d="M74.7 23.1l2.5-.5z"/>
<path d="M74.7 23.1l2.5-.5v1z"/>
<path d="M296.2 23.6l2.5-.5z"/>
<path d="M296.2 22.6l2.5 .5-2.5 .5z"/>
<path d="M104.2 318.7l2.5-.5z"/>
<path d="M104.2 318.7l2.5-.5v1z"/>
<path d="M200.9 319.2l2.5-.5z"/>
<path d="M200.9 318.2l2.5 .5-2.5 .5z"/>
<path d="M219.5 326.3l.5 2.5z"/>
<path d="M219.5 326.3h1l-.5 2.5z"/>
<path d="M220 238.8l.5 2.5z"/>
<path d="M220 238.8l.5 2.5h-1z"/>
<path d="M220 328.8l.5 2.5z"/>
<path d="M220 328.8l.5 2.5h-1z"/>
<path d="M219.5 359l.5 2.5z"/>
<path d="M219.5 359h1l-.5 2.5z"/>
<path d="M74.2 318.7l2.5-.5z"/>
<path d="M74.2 318.7l2.5-.5v1z"/>
<path d="M101.7 319.2l2.5-.5z"/>
<path d="M101.7 318.2l2.5 .5-2.5 .5z"/>
<path d="M107.6 254l1.9-1.6z"/>
<path d="M107.1 253.2l2.4-.8-1.9 1.6z"/>
<path d="M113.3 250.2l1.9-1.7z"/>
<path d="M113.3 250.2l1.9-1.7 .5 .8z"/>
<path d="M262.2 330.1l1.5 2.1z"/>
<path d="M262.2 330.1l1-.4 .5 2.5z"/>
</g>
<!-- layer: Symbols(Bombardier_ISO) -->
<path d="M106.1 61l1.9 1.6zM106.1 61l1.9 1.6-.7 .6zM454 179.5l-1.4 2.2zM451.9 181l2.1-1.5-1.4 2.2zM74.2 204.3v5zM74.2 204.3v5l-2.5-2.5zM192.5 210.9h5zM192.5 210.9l2.5-2.5 2.5 2.5zM107.9 238.8l1.9-1.8zM107.9 238.8l1.9-1.8 .5 .8z" fill="#000" stroke="#000" stroke-width=".27"/>
<g font-size="6.4">
<text x="458" y="408.5">1DOC-1085820</text>
<text x="545.3" y="408.4">1.0</text>
<text x="556.9" y="408.3">2022-08-10</text>
</g>
<text font-size="5.2" x="404.1" y="327">Manufacture file 1DOC-10825820.stp</text>
<g font-size="5">
<text x="55.2" y="8.7">8</text>
<text x="125.8" y="9.3">7</text>
<text x="196.2" y="9.4">6</text>
<text x="266.8" y="9.3">5</text>
<text x="337.2" y="9.4">4</text>
<text x="407.8" y="9.4">3</text>
<text x="478.3" y="9.4">2</text>
<text x="548.7" y="9.4">1</text>
<text x="16.3" y="47">F</text>
<text x="584.8" y="47">F</text>
<text x="121.3" y="82.8">2</text>
<text x="16.3" y="113.7">E</text>
<text x="584.8" y="113.7">E</text>
<text x="16.3" y="180.3">D</text>
<text x="584.8" y="180.3">D</text>
<text x="432.2" y="202.7">1</text>
<text x="124.6" y="226.2">4x</text>
<text x="135.3" y="233.2">1,0</text>
<text x="147.1" y="233.2">A</text>
<text x="155.4" y="233.2">B</text>
<text x="16.3" y="247.1">C</text>
<text x="584.8" y="247.1">C</text>
<text x="551.5" y="296.6">Part number</text>
<text x="551.5" y="303.6">1PRT-1016620</text>
<text x="16.3" y="313.7">B</text>
<text x="584.8" y="313.7">B</text>
<text x="409.8" y="339.9">2</text>
<text x="422.5" y="339.9">4</text>
<text x="430.6" y="339.9">1PRT-1012516</text>
<text x="468" y="339.9">Hexagon Grip Range: 1 - 4mm Steel, zinc plated</text>
<text x="468" y="346.2">M8x18 Type HRSE/F</text>
<text x="409.8" y="352.5">1</text>
<text x="422.5" y="352.5">1</text>
<text x="430.6" y="352.6">DC01</text>
<text x="468" y="352.6">Steel plate</text>
<text x="405.3" y="361.6">ITEM</text>
<text x="418.8" y="361.7">QTY</text>
<text x="430.7" y="361.6">PART NUMBER</text>
<text x="508.9" y="361.7">DESCRIPTION</text>
<text x="484" y="370.7">Parts List</text>
<text x="172.9" y="377">Spread</text>
<text x="16.3" y="380.3">A</text>
<text x="584.8" y="380.3">A</text>
<text x="502.6" y="389.1">BTM2 Mounting Plate</text>
<text x="95.3" y="395.6">Designd and reviewed, signed for release</text>
<text x="36.9" y="396.1">1.0</text>
<text x="228.3" y="396.1">2022-08-10</text>
<text x="405.2" y="397.9">Electropl. coating ISO19598 - Fe//Zn8//An//T0</text>
<text x="571.3" y="397.6">1 (1 )</text>
<text x="20.9" y="402.4">ZONE</text>
<text x="35.4" y="402.4">REV</text>
<text x="121.4" y="402.4">DESCRIPTION</text>
<text x="233.7" y="402.4">DATE</text>
<text x="253.2" y="402.4">APPROVED</text>
<text x="128.3" y="408.8">REVISION HISTORY</text>
<text x="55.2" y="414.5">8</text>
<text x="125.8" y="414.4">7</text>
<text x="196.2" y="414.5">6</text>
<text x="266.8" y="414.4">5</text>
<text x="337.2" y="414.5">4</text>
<text x="407.8" y="414.5">3</text>
<text x="478.3" y="414.5">2</text>
<text x="548.7" y="414.5">1</text>
</g>
<g font-size="5" fill="#262659">
<text x="201.4" y="203">A</text>
<text x="56.8" y="208.5">B</text>
</g>
<g font-size="5" fill="#3f3f3f">
<text x="132.4" y="240">+0.1</text>
<text x="135.4" y="244.9">0</text>
</g>
<text font-size="4.6" x="124.6" y="233.9">⌖</text>
<g font-size="4.5" fill="#3f3f3f">
<text x="181.5" y="20.6">(560)</text>
<text x="85.8" y="29.4">(75)</text>
<text x="149.1" y="29.4">(248)</text>
<text x="40.8" y="109.8" transform="rotate(-90 40.8 109.8)">337</text>
<text x="49.6" y="108.9" transform="rotate(-90 49.6 108.9)">(225)</text>
<text x="49.6" y="165" transform="rotate(-90 49.6 165)">(62)</text>
<text x="356.7" y="167.5" transform="rotate(-90 356.7 167.5)">(3)</text>
<text x="341.7" y="181.9">25</text>
<text x="96.6" y="201.4">4x ⌀9</text>
<text x="318.8" y="202.7">376.6</text>
<text x="318.8" y="208.4">366.6</text>
<text x="318.8" y="214.2">361.6</text>
<text x="318.8" y="220">354.2</text>
<text x="45" y="225.7">343.3</text>
<text x="185.8" y="223.8">UP 90° R3</text>
<text x="318.8" y="225.7">343.3</text>
<text x="212.2" y="228.2">10x ⌀4.5</text>
<text x="45" y="235.7">318.3</text>
<text x="318.8" y="240">300.8</text>
<text x="45" y="245">293.3</text>
<text x="120.5" y="242.3">3x 11</text>
<text x="318.8" y="245.7">293.3</text>
<text x="45" y="250.7">280.8</text>
<text x="241.8" y="254.6">2x ⌀6</text>
<text x="318.8" y="260">245.8</text>
<text x="45" y="270">230.8</text>
<text x="318.8" y="265.7">243.3</text>
<text x="45" y="275.7">218.3</text>
<text x="318.8" y="274.7">220.8</text>
<text x="93.2" y="282.4">13x ⌀9</text>
<text x="217.7" y="287.5" transform="rotate(-90 217.7 287.5)">225</text>
<text x="253.3" y="287.3" transform="rotate(-90 253.3 287.3)">102</text>
<text x="318.8" y="289.4">180.8</text>
<text x="45" y="294.4">168.3</text>
<text x="45" y="300.1">157.3</text>
<text x="318.8" y="301">143.3</text>
<text x="77.7" y="308.7">30</text>
<text x="318.8" y="306.7">140.8</text>
<text x="90" y="316.5">75</text>
<text x="150.1" y="316.5">248</text>
<text x="318.8" y="320">100.8</text>
<text x="47.5" y="330">79.3</text>
<text x="318.8" y="325.7">93.3</text>
<text x="47.5" y="335.7">68.3</text>
<text x="318.8" y="334.2">70.8</text>
<text x="318.8" y="340">43.3</text>
<text x="47.5" y="345.7">43.3</text>
<text x="318.8" y="345.8">22.4</text>
<text x="175.6" y="351.7">UP 90° R3</text>
<text x="217.7" y="349.5" transform="rotate(-90 217.7 349.5)">81.8</text>
<text x="318.8" y="351.5">15</text>
<text x="318.8" y="357.3">10</text>
<text x="53.7" y="363.1">0</text>
<text x="318.8" y="363.1">0</text>
<text x="75.8" y="375.4" transform="rotate(-90 75.8 375.4)">0</text>
<text x="81.5" y="381.6" transform="rotate(-90 81.5 381.6)">12.5</text>
<text x="92.3" y="381.6" transform="rotate(-90 92.3 381.6)">41.2</text>
<text x="119.8" y="380.4" transform="rotate(-90 119.8 380.4)">110</text>
<text x="239.8" y="380.4" transform="rotate(-90 239.8 380.4)">410</text>
<text x="245.5" y="380.4" transform="rotate(-90 245.5 380.4)">420</text>
<text x="265.8" y="380.4" transform="rotate(-90 265.8 380.4)">475</text>
<text x="289" y="380.4" transform="rotate(-90 289 380.4)">520</text>
<text x="300.6" y="380.4" transform="rotate(-90 300.6 380.4)">560</text>
<text x="283.3" y="384.1" transform="rotate(-90 283.3 384.1)">518.8</text>
<text x="294.8" y="384.1" transform="rotate(-90 294.8 384.1)">547.5</text>
</g>
<text font-size="4.5" x="405.2" y="388.5">Weight 4.8 kg</text>
<g font-size="4.3">
<text x="430.6" y="377.6">-</text>
<text x="493.5" y="379.6">1DOC-1085820.idw</text>
<text x="540" y="379.6">ISO 2768-m/K</text>
<text x="565.8" y="379.5">1:2.5</text>
</g>
<g font-size="4.2" fill="#3f3f3f">
<text x="151.6" y="200.8">⌀6.5</text>
<text x="247.1" y="323.1">⌀5.5</text>
</g>
<g font-size="2.6">
<text x="404.7" y="374.7">Uppgjord-Prepared</text>
<text x="429.5" y="374.7">Dokansv/Godk-Doc Respons/Approved</text>
<text x="472" y="374.5">Kontr-Checked</text>
<text x="494" y="374.4">Filnamn-File name</text>
<text x="539.2" y="374.4">Toleranser-Tolerances</text>
<text x="565.2" y="374.5">Skala-Scale</text>
<text x="404.5" y="383.7">Material - Material</text>
<text x="501.6" y="383.7">Benämning-Title</text>
<text x="404.5" y="392.4">Behandling - Treatment</text>
<text x="570.4" y="392.3">Blad-Sheet</text>
<text x="456.3" y="401.5">Dok. nr. - Doc.no.</text>
<text x="542.2" y="401.3">Rev. - Rev.</text>
<text x="556.4" y="401.4">Datum - Date</text>
</g>
<g font-size="2.4">
<text x="4.7" y="410.2" transform="rotate(-90 4.7 410.2)">© ALSTOM SA 2021. All rights reserved. This document is the property of</text>
<text x="7.4" y="410.2" transform="rotate(-90 7.4 410.2)">ALSTOM SA and the recipient hereof is not authorised to divulge, distribute</text>
<text x="10.1" y="410.2" transform="rotate(-90 10.1 410.2)">or reproduce this document or any part thereof without prior written</text>
<text x="12.8" y="410.2" transform="rotate(-90 12.8 410.2)">authorisation from ALSTOM SA</text>
</g>
<g font-size="2.1">
<text x="520.9" y="314.6">Digital Signature. Approved.</text>
<text x="553" y="314.6">Digital Signature. Checked.</text>
</g>
</svg>
